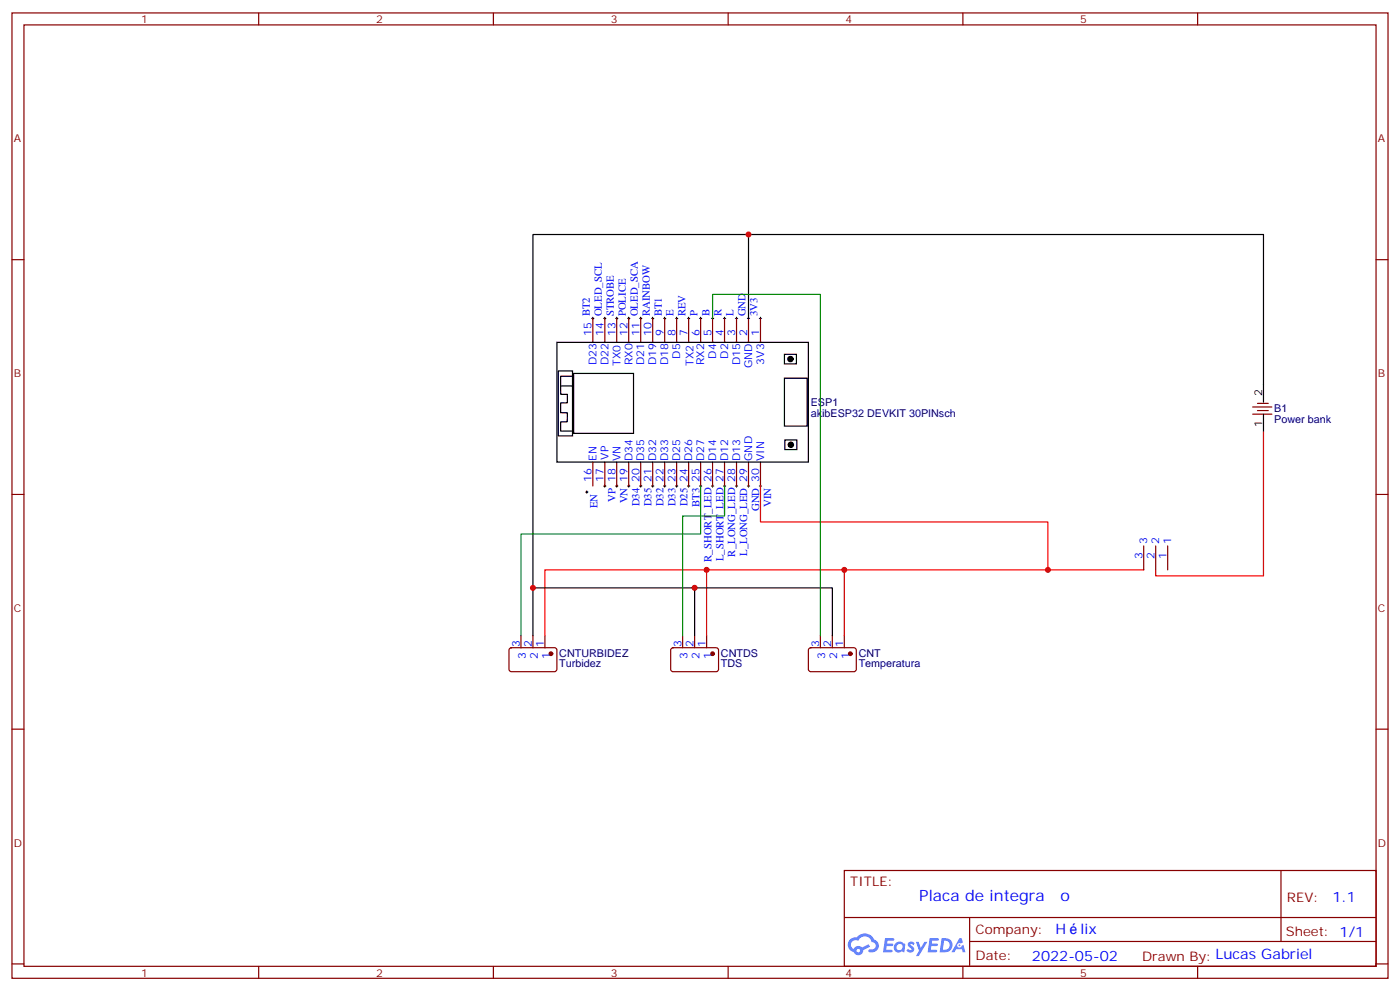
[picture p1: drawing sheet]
<svg xmlns="http://www.w3.org/2000/svg" width="412mm" height="292mm" viewBox="0 0 412 292" stroke-linecap="round" stroke-linejoin="round" font-family="sans-serif">
<g fill="none" stroke="#870000" stroke-width=".35">
<path d="M3.5 3.8h405.4v284.3h-405.4zM7.1 7.3h398.2v277.3h-398.2zM76.2 3.8v3.5M145.3 3.8v3.5M214.5 3.8v3.5M283.6 3.8v3.5M352.8 3.8v3.5M3.5 76.5h3.6M405.3 76.5h3.6M3.5 145.6h3.6M405.3 145.6h3.6M3.5 214.8h3.6"/>
<path d="M405.3 214.8h3.6M248.7 256.4h156.6v28.2h-156.6zM377.3 256.4v20.9M248.7 270.2h156.5M285.6 277.3h119.6M285.6 270.2v14.2M3.5 283.9h3.6M76.2 284.6v3.5M145.3 284.6v3.5M214.5 284.6v3.5M283.6 284.6v3.5M352.8 284.6v3.5"/>
<path d="M405.3 283.9h3.6"/>
</g>
<g fill="#5487ff">
<path d="M267.7 277.6a1.22 1.22 0 0 1 1.7 .2l-.4 .6a.47 .47 0 0 0-.3-.4 .47 .47 0 0 0-.5 .2l.1 .2a1.14 1.14 0 0 1 .8 1.8 1.14 1.14 0 0 1-1.9 0l-.2-.2 .5-.6 .7 .5a.29 .29 0 0 0 .3-.3 .29 .29 0 0 0-.2-.3 1.04 1.04 0 0 1-.6-1.7z"/>
<path d="M260.7 276.3h2.4l.3 .2-.2 .5-1.8 .1-.1 .8h1.5l.3 .4-.3 .4h-1.6l-.2 1.1h1.7l.2 .3-.2 .3-2.6 .1z"/>
<path d="M273.8 276.3h2.4l.3 .2-.1 .5-1.8 .1-.2 .8h1.6l.3 .4-.4 .4h-1.6l-.1 1.1h1.7l.2 .3-.2 .3-2.6 .1z"/>
<path d="M282.6 276.3h.7l.3 1.3-.6 .3a.69 .69 0 0 0-1 .3 .69 .69 0 0 0 .4 .9 .69 .69 0 0 0 .9-.6l.5-.2 .6 2.2h-.8l-.2-.9h-1.8l-.5 .9h-.8z"/>
<path d="M269.8 277.4h.8l.6 1.8 1.1-1.8h.9l-2.6 4.2h-.8l.9-1.5z"/>
<path d="M277.4 276.3l-.6 4.2h1.3a2.11 2.11 0 0 0 2.5-2.1 2.11 2.11 0 0 0-2.5-2.1zM278.1 277.1a1.39 1.39 0 0 1 1.7 1.4 1.39 1.39 0 0 1-1.8 1.3h-.3z"/>
<path d="M263.7 277.9a1.54 1.54 0 0 0-.1 2.2 1.54 1.54 0 0 0 2.2 .1l.6 .3 .3-2.3-.2-.3h-.4a1.49 1.49 0 0 0-2.4 0zM264 278.9a.94 .94 0 0 1 1.8 0 .94 .94 0 0 1-1.8 0z"/>
<path d="M250.4 276.7a2.18 2.18 0 0 0 1.1 3.7 1.44 1.44 0 0 0 1.6 .9 1.44 1.44 0 0 0 1.2-1.4l2-1.1-.5-.7-1.9 1a1.47 1.47 0 0 0-2.4 .4 1.39 1.39 0 0 1-.7-1.9 1.39 1.39 0 0 1 2-.5 2.12 2.12 0 0 1 2.2-1.3 2.12 2.12 0 0 1 1.9 1.7 1.14 1.14 0 0 1 1.1 1.4 1.14 1.14 0 0 1-1.7 .7 .43 .43 0 0 0-.5 .4 .43 .43 0 0 0 .4 .5 1.98 1.98 0 0 0 2.5-1.2 1.98 1.98 0 0 0-1.2-2.6 3.1 3.1 0 0 0-5.3-.6l-.9 .1zM252.3 280a.55 .55 0 0 1 1.1 0 .55 .55 0 0 1-1.1 0z"/>
<circle cx="282.6" cy="278.4" r=".26"/>
</g>
<g fill="none" stroke="#870000" stroke-width=".35">
<path d="M174.6 93.8v7M178.2 93.8v7M181.7 93.8v7M185.2 93.8v7M188.7 93.8v7M192.3 93.8v7M195.8 93.8v7M199.3 93.8v7M202.8 93.8v7M206.4 93.8v7M209.9 93.8v7M213.4 93.8v7"/>
<path d="M217 93.8v7M220.5 93.8v7M224 93.8v7M369 119.9h5.6M370.4 118.8h3.2M174.6 136.1v7.1M178.2 136.1v7.1M181.7 136.1v7.1M185.2 136.1v7.1M188.7 136.1v7.1M192.3 136.1v7.1M195.8 136.1v7.1"/>
<path d="M199.3 136.1v7.1M202.8 136.1v7.1M206.4 136.1v7.1M209.9 136.1v7.1M213.4 136.1v7.1M217 136.1v7.1M220.5 136.1v7.1M224 136.1v7.1M369 122h5.6M370.4 120.9h3.2M336.9 160.8v7.1M340.4 160.8v7.1"/>
<path d="M344 160.8v7.1M150.2 191l.4-.2h13l.4 .7v5.9l-.7 .4h-12.9l-.5-.7v-5.6zM153.5 187.3v3.5M157 187.3v3.5M160.5 187.3v3.5M197.8 191l.5-.2h12.9l.5 .7-.1 5.9-.6 .4h-13l-.4-.7v-5.6zM201.1 187.3v3.5M204.6 187.3v3.5M208.1 187.3v3.5M238.4 191l.4-.2h13l.4 .7v5.9l-.7 .4h-12.9l-.5-.7v-5.6zM241.7 187.3v3.5M245.2 187.3v3.5"/>
<path d="M248.7 187.3v3.5"/>
</g>
<g fill="none" stroke="#000" stroke-width=".35">
<path d="M220.5 69.1h-63.5v104M220.5 93.8v-24.7h151.7v49.4M164 100.8h74.1v35.3h-74.1zM164.4 109.3h4.2v19.1h-4.2zM165.2 113.7h3.6M168.7 110.8h-3.6l.1 5.3h1.9v2.6l-1.9-.1v3h1.9v2.6h-1.9v2.8h3.4M169 110h17.6v17.6h-17.6zM231.1 111.4h6.7v14.1h-6.7zM231.1 104.4h3.5v2.8h-3.5zM231.2 129.6h3.5v2.8h-3.5zM372.2 122v5.3M204.6 173.1h40.6v14.2"/>
<path d="M157 187.3v-14.2h47.6v14.2"/>
</g>
<g fill="#870000" stroke="#870000" stroke-width=".35">
<circle cx="162.3" cy="192.5" r=".53"/>
<circle cx="209.9" cy="192.5" r=".53"/>
<circle cx="250.5" cy="192.5" r=".53"/>
</g>
<path d="M372.2 127.3v42.3h-31.8v-1.7M224 143.2v10.5h84.7v14.2M208.1 167.9h-47.6v19.4M248.7 167.9h-40.6v19.4M336.9 167.9h-88.2v19.4" fill="none" stroke="#f00" stroke-width=".35"/>
<g fill="none" stroke="#000" stroke-width=".29">
<path d="M174.3 93.8h.7M174.6 93.4v.7M177.8 93.8h.7M178.2 93.4v.7M181.3 93.8h.7M181.7 93.4v.7M184.9 93.8h.7M185.2 93.4v.7M188.4 93.8h.7M188.7 93.4v.7M191.9 93.8h.7M192.3 93.4v.7"/>
<path d="M195.4 93.8h.7M195.8 93.4v.7M199 93.8h.7M199.3 93.4v.7M202.5 93.8h.7M202.8 93.4v.7M206 93.8h.7M206.4 93.4v.7M209.5 93.8h.8M209.9 93.4v.7M213.1 93.8h.7M213.4 93.4v.7"/>
<path d="M216.6 93.8h.7M217 93.4v.7M220.1 93.8h.7M220.5 93.4v.7M223.7 93.8h.7M224 93.4v.7M172.5 144.9h.7M172.9 144.6v.7M177.8 143.2h.7M178.2 142.8v.7M181.3 143.2h.7M181.7 142.8v.7"/>
<path d="M184.9 143.2h.7M185.2 142.8v.7M188.4 143.2h.7M188.7 142.8v.7M191.9 143.2h.7M192.3 142.8v.7M195.4 143.2h.7M195.8 142.8v.7M199 143.2h.7M199.3 142.8v.7M202.5 143.2h.7M202.8 142.8v.7"/>
<path d="M206 143.2h.7M206.4 142.8v.7M209.5 143.2h.8M209.9 142.8v.7M213.1 143.2h.7M213.4 142.8v.7M216.6 143.2h.7M217 142.8v.7M220.1 143.2h.7M220.5 142.8v.7M223.7 143.2h.7M224 142.8v.7"/>
</g>
<g fill="#000" stroke="#000" stroke-width=".35">
<circle cx="232.8" cy="105.8" r=".78"/>
<circle cx="232.9" cy="131" r=".78"/>
</g>
<path d="M209.9 93.8v-7.1h31.8v100.6M206.4 143.2v14.1h-52.9v30M213.4 143.2v8.8h-12.3v35.3" fill="none" stroke="#008700" stroke-width=".35"/>
<g fill="#c00">
<circle cx="248.7" cy="167.9" r=".88"/>
<circle cx="208.1" cy="167.9" r=".88"/>
<circle cx="204.6" cy="173.1" r=".88"/>
<circle cx="157" cy="173.1" r=".88"/>
<circle cx="220.5" cy="69.1" r=".88"/>
<circle cx="308.7" cy="167.9" r=".88"/>
</g>
<g font-size="4.6" fill="#00f">
<text x="270.8" y="265.4">Placa de integra</text>
<text x="312.4" y="265.4">o</text>
</g>
<g font-size="4.2" fill="#00f">
<text x="392.5" y="265.7">1.1</text>
<text x="310.9" y="275.2">H</text>
<text x="318.3" y="275.2">lix</text>
<text x="304" y="283">2022-05-02</text>
</g>
<g font-size="3.9" fill="#800">
<text x="250.5" y="261">TITLE:</text>
<text x="379.1" y="265.7">REV:</text>
<text x="287.4" y="275.2">Company:</text>
<text x="378.7" y="275.8">Sheet: 1/1</text>
<text x="287.4" y="282.9">Date:</text>
<text x="336.4" y="282.9">Drawn By: Lucas Gabriel</text>
</g>
<g font-size="3.2" fill="#800">
<text x="41.6" y="6.8">1</text>
<text x="110.8" y="6.8">2</text>
<text x="179.9" y="6.8">3</text>
<text x="249.1" y="6.8">4</text>
<text x="318.2" y="6.8">5</text>
<text x="4.1" y="41.9">A</text>
<text x="405.9" y="41.9">A</text>
<text x="4.1" y="111.1">B</text>
<text x="405.9" y="111.1">B</text>
<text x="4.1" y="180.2">C</text>
<text x="405.9" y="180.2">C</text>
<text x="4.1" y="249.3">D</text>
<text x="405.9" y="249.3">D</text>
<text x="41.6" y="287.6">1</text>
<text x="110.8" y="287.6">2</text>
<text x="179.9" y="287.6">3</text>
<text x="249.1" y="287.6">4</text>
<text x="318.2" y="287.6">5</text>
</g>
<g font-size="3.2" fill="#00f">
<text x="194.9" y="93.2" transform="rotate(-90 194.9 93.2)">BT1</text>
<text x="198.4" y="93.2" transform="rotate(-90 198.4 93.2)">E</text>
<text x="202" y="93.2" transform="rotate(-90 202 93.2)">REV</text>
<text x="205.5" y="93.2" transform="rotate(-90 205.5 93.2)">P</text>
<text x="209" y="93.2" transform="rotate(-90 209 93.2)">B</text>
<text x="212.5" y="93.2" transform="rotate(-90 212.5 93.2)">R</text>
<text x="216.1" y="93.2" transform="rotate(-90 216.1 93.2)">L</text>
<text x="219.6" y="93.2" transform="rotate(-90 219.6 93.2)">GND</text>
<text x="223.1" y="93.2" transform="rotate(-90 223.1 93.2)">3V3</text>
<text x="174.3" y="99.1" transform="rotate(-90 174.3 99.1)">15 BT2</text>
<text x="177.8" y="99.1" transform="rotate(-90 177.8 99.1)">14 OLED_SCL</text>
<text x="181.3" y="99.1" transform="rotate(-90 181.3 99.1)">13 STROBE</text>
<text x="184.9" y="99.1" transform="rotate(-90 184.9 99.1)">12 POLICE</text>
<text x="188.4" y="99.1" transform="rotate(-90 188.4 99.1)">11 OLED_SCA</text>
<text x="191.9" y="99.1" transform="rotate(-90 191.9 99.1)">10 RAINBOW</text>
<text x="195.4" y="99.1" transform="rotate(-90 195.4 99.1)">9</text>
<text x="199" y="99.1" transform="rotate(-90 199 99.1)">8</text>
<text x="202.5" y="99.1" transform="rotate(-90 202.5 99.1)">7</text>
<text x="206" y="99.1" transform="rotate(-90 206 99.1)">6</text>
<text x="209.5" y="99.1" transform="rotate(-90 209.5 99.1)">5</text>
<text x="213.1" y="99.1" transform="rotate(-90 213.1 99.1)">4</text>
<text x="216.6" y="99.1" transform="rotate(-90 216.6 99.1)">3</text>
<text x="220.1" y="99.1" transform="rotate(-90 220.1 99.1)">2</text>
<text x="223.7" y="99.1" transform="rotate(-90 223.7 99.1)">1</text>
<text x="175.7" y="107.7" transform="rotate(-90 175.7 107.7)">D23</text>
<text x="179.2" y="107.7" transform="rotate(-90 179.2 107.7)">D22</text>
<text x="182.7" y="107.7" transform="rotate(-90 182.7 107.7)">TX0</text>
<text x="186.3" y="107.6" transform="rotate(-90 186.3 107.6)">RX0</text>
<text x="189.8" y="107.7" transform="rotate(-90 189.8 107.7)">D21</text>
<text x="193.3" y="107.7" transform="rotate(-90 193.3 107.7)">D19</text>
<text x="196.8" y="107.7" transform="rotate(-90 196.8 107.7)">D18</text>
<text x="200.4" y="105.6" transform="rotate(-90 200.4 105.6)">D5</text>
<text x="204.3" y="107.7" transform="rotate(-90 204.3 107.7)">TX2</text>
<text x="207.4" y="107.6" transform="rotate(-90 207.4 107.6)">RX2</text>
<text x="211" y="105.6" transform="rotate(-90 211 105.6)">D4</text>
<text x="214.5" y="105.6" transform="rotate(-90 214.5 105.6)">D2</text>
<text x="218" y="107.7" transform="rotate(-90 218 107.7)">D15</text>
<text x="225.1" y="107.4" transform="rotate(-90 225.1 107.4)">3V3</text>
<text x="221.5" y="108.5" transform="rotate(-90 221.5 108.5)">GND</text>
<text x="175.7" y="135.7" transform="rotate(-90 175.7 135.7)">EN</text>
<text x="179.2" y="135.4" transform="rotate(-90 179.2 135.4)">VP</text>
<text x="182.7" y="135.7" transform="rotate(-90 182.7 135.7)">VN</text>
<text x="186.3" y="135.7" transform="rotate(-90 186.3 135.7)">D34</text>
<text x="189.8" y="135.7" transform="rotate(-90 189.8 135.7)">D35</text>
<text x="193.3" y="135.7" transform="rotate(-90 193.3 135.7)">D32</text>
<text x="196.8" y="135.7" transform="rotate(-90 196.8 135.7)">D33</text>
<text x="200.4" y="135.7" transform="rotate(-90 200.4 135.7)">D25</text>
<text x="203.9" y="135.7" transform="rotate(-90 203.9 135.7)">D26</text>
<text x="207.4" y="135.7" transform="rotate(-90 207.4 135.7)">D27</text>
<text x="211" y="135.7" transform="rotate(-90 211 135.7)">D14</text>
<text x="214.5" y="135.7" transform="rotate(-90 214.5 135.7)">D12</text>
<text x="218" y="135.7" transform="rotate(-90 218 135.7)">D13</text>
<text x="221.5" y="135.7" transform="rotate(-90 221.5 135.7)">GND</text>
<text x="225.1" y="135.7" transform="rotate(-90 225.1 135.7)">VIN</text>
<text x="174.3" y="141.9" transform="rotate(-90 174.3 141.9)">16</text>
<text x="177.8" y="141.9" transform="rotate(-90 177.8 141.9)">17</text>
<text x="188.4" y="141.9" transform="rotate(-90 188.4 141.9)">20</text>
<text x="191.9" y="141.9" transform="rotate(-90 191.9 141.9)">21</text>
<text x="195.4" y="141.9" transform="rotate(-90 195.4 141.9)">22</text>
<text x="199" y="141.9" transform="rotate(-90 199 141.9)">23</text>
<text x="202.5" y="141.9" transform="rotate(-90 202.5 141.9)">24</text>
<text x="206" y="141.9" transform="rotate(-90 206 141.9)">25</text>
<text x="176" y="149.7" transform="rotate(-90 176 149.7)">EN</text>
<text x="181.3" y="147.7" transform="rotate(-90 181.3 147.7)">VP 18</text>
<text x="184.9" y="148.3" transform="rotate(-90 184.9 148.3)">VN 19</text>
<text x="188.4" y="149.1" transform="rotate(-90 188.4 149.1)">D34</text>
<text x="191.9" y="149.1" transform="rotate(-90 191.9 149.1)">D35</text>
<text x="195.4" y="149.1" transform="rotate(-90 195.4 149.1)">D32</text>
<text x="199" y="149.1" transform="rotate(-90 199 149.1)">D33</text>
<text x="202.5" y="149.1" transform="rotate(-90 202.5 149.1)">D25</text>
<text x="206" y="149.3" transform="rotate(-90 206 149.3)">BT3</text>
<text x="227.2" y="149.3" transform="rotate(-90 227.2 149.3)">VIN</text>
<text x="223.7" y="150.5" transform="rotate(-90 223.7 150.5)">GND 30</text>
<text x="338" y="160.1" transform="rotate(-90 338 160.1)">3</text>
<text x="341.5" y="160.1" transform="rotate(-90 341.5 160.1)">2</text>
<text x="345" y="160.1" transform="rotate(-90 345 160.1)">1</text>
<text x="209.5" y="165.5" transform="rotate(-90 209.5 165.5)">R_SHORT_LED 26</text>
<text x="213.1" y="165.3" transform="rotate(-90 213.1 165.3)">L_SHORT_LED 27</text>
<text x="216.6" y="163.9" transform="rotate(-90 216.6 163.9)">R_LONG_LED 28</text>
<text x="220.1" y="163.8" transform="rotate(-90 220.1 163.8)">L_LONG_LED 29</text>
<text x="336.5" y="164.6" transform="rotate(-90 336.5 164.6)">3</text>
<text x="340.1" y="164.6" transform="rotate(-90 340.1 164.6)">2</text>
<text x="343.6" y="164.6" transform="rotate(-90 343.6 164.6)">1</text>
<text x="153.1" y="190.6" transform="rotate(-90 153.1 190.6)">3</text>
<text x="156.6" y="190.6" transform="rotate(-90 156.6 190.6)">2</text>
<text x="160.2" y="190.6" transform="rotate(-90 160.2 190.6)">1</text>
<text x="200.7" y="190.6" transform="rotate(-90 200.7 190.6)">3</text>
<text x="204.3" y="190.6" transform="rotate(-90 204.3 190.6)">2</text>
<text x="207.8" y="190.6" transform="rotate(-90 207.8 190.6)">1</text>
<text x="241.3" y="190.6" transform="rotate(-90 241.3 190.6)">3</text>
<text x="244.8" y="190.6" transform="rotate(-90 244.8 190.6)">2</text>
<text x="248.4" y="190.6" transform="rotate(-90 248.4 190.6)">1</text>
<text x="154.9" y="194.1" transform="rotate(-90 154.9 194.1)">3</text>
<text x="158.4" y="194.1" transform="rotate(-90 158.4 194.1)">2</text>
<text x="161.9" y="194.1" transform="rotate(-90 161.9 194.1)">1</text>
<text x="202.5" y="194.1" transform="rotate(-90 202.5 194.1)">3</text>
<text x="206" y="194.1" transform="rotate(-90 206 194.1)">2</text>
<text x="209.5" y="194.1" transform="rotate(-90 209.5 194.1)">1</text>
<text x="243.1" y="194.1" transform="rotate(-90 243.1 194.1)">3</text>
<text x="246.6" y="194.1" transform="rotate(-90 246.6 194.1)">2</text>
<text x="250.1" y="194.1" transform="rotate(-90 250.1 194.1)">1</text>
</g>
<g font-size="3.2" fill="#000080">
<text x="238.8" y="119.6">ESP1</text>
<text x="238.8" y="122.8">akibESP32 DEVKIT 30PINsch</text>
<text x="375.4" y="124.5">Power bank</text>
<text x="375.4" y="121.4">B1</text>
<text x="164.7" y="196.5">Turbidez</text>
<text x="164.7" y="193.4">CNTURBIDEZ</text>
<text x="212.4" y="196.5">TDS</text>
<text x="212.4" y="193.4">CNTDS</text>
<text x="252.9" y="196.5">Temperatura</text>
<text x="252.9" y="193.4">CNT</text>
</g>
<g font-size="3.2">
<text x="371.8" y="116.7" transform="rotate(-90 371.8 116.7)">2</text>
<text x="371.8" y="125.8" transform="rotate(-90 371.8 125.8)">1</text>
</g>
</svg>
